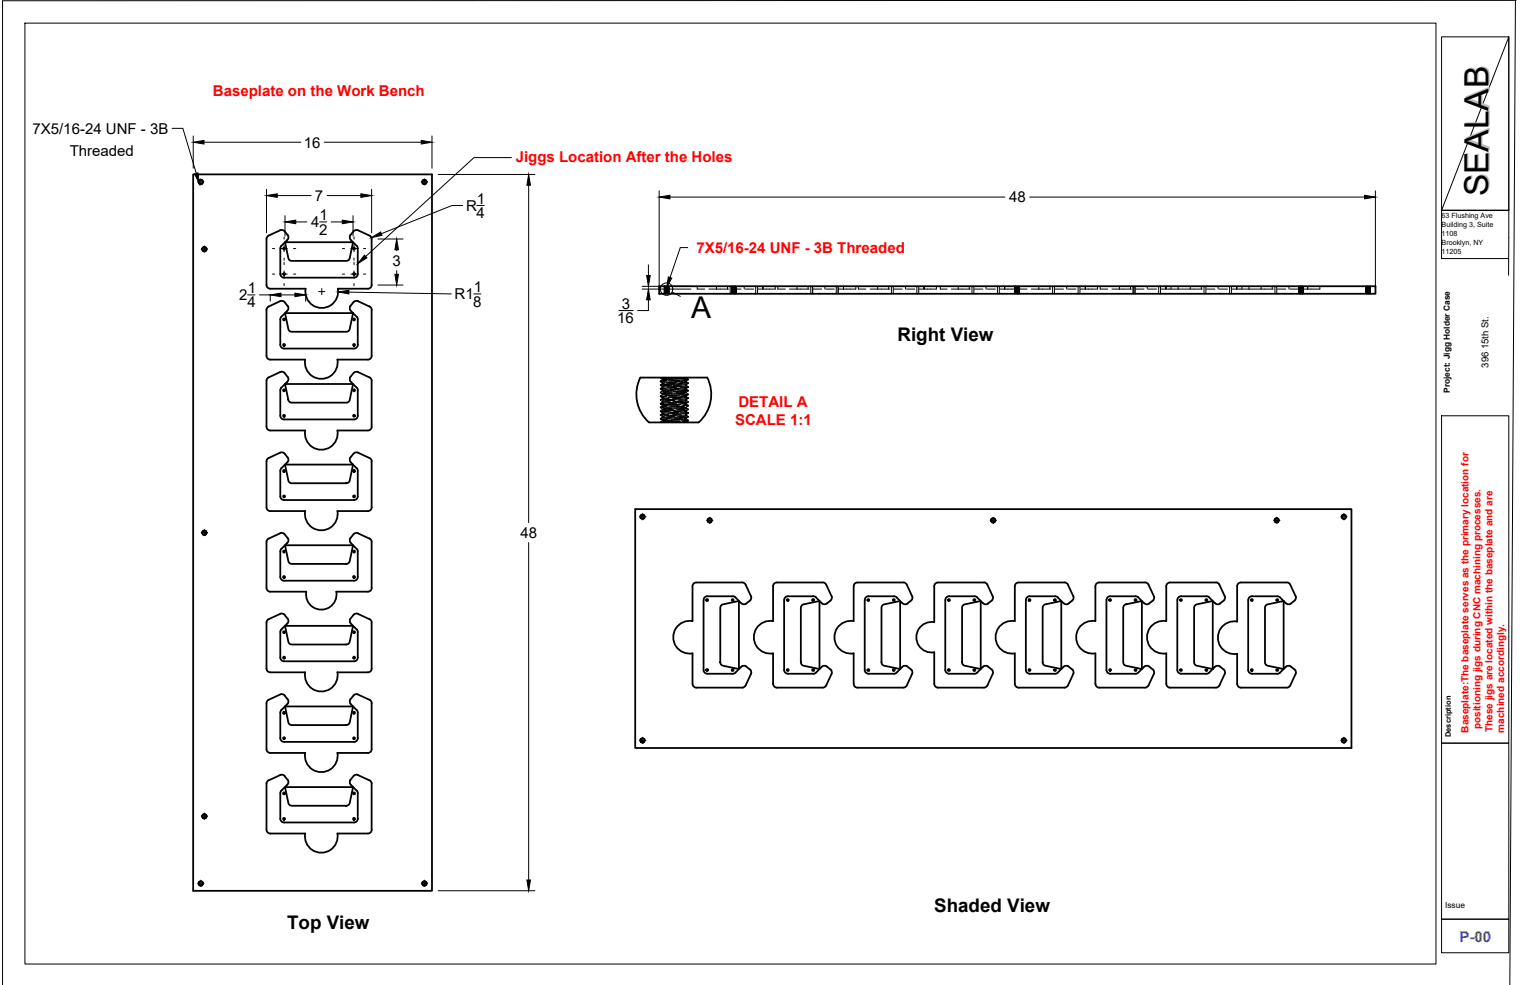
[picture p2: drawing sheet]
<svg xmlns="http://www.w3.org/2000/svg" width="432mm" height="279mm" viewBox="0 0 432 279" stroke-linecap="round" stroke-linejoin="round" font-family="sans-serif">
<!-- layer: Visible -->
<g fill="none" stroke="#000" stroke-width=".51">
<path d="M54.8 49.5h67.8v203.2h-67.8zM56.5 51.2l-.1 .6 .4 .4 .6-.3v-.7a.61 .61 0 0 1-.2 1 .61 .61 0 0 1-.8-.4zM57.4 51.2l-.4-.2-.5 .2M120 51.2l-.2 .6 .5 .4 .6-.4-.1-.6M57.6 70.3a.61 .61 0 0 0 0 .9 .61 .61 0 0 0 .9-.2l.1-.4-.2-.3M57.6 70.3l-.2 .5 .6 .4 .5-.4-.1-.5M58.4 70.3l-.4-.2-.5 .2M79.5 77.7l.1-7.5 1.3-1.5 .9 4.3a1.01 1.01 0 0 0 1 1h15.4a.99 .99 0 0 0 1-.8l1-4.5 1.3 1.5v7.5M81.6 66.7l-.8-1.1a1.06 1.06 0 0 0-1.3-.3l-3.3 1.5-.5 .7v13.7l.3 .5 .7 .2h10M99.4 66.7l.9-1.1a1.07 1.07 0 0 1 1.3-.3l3.5 1.7 .4 .8M99.4 66.6a1.09 1.09 0 0 0 .1 1.5l.7 .6h-19.3l.6-.6a1.07 1.07 0 0 0 .1-1.5M101.5 77.7l-.4 .9-.7 .2h-19.8l-.9-.5-.2-.6"/>
<path d="M105.4 67.8v13M79.8 89.8l-.3 .8v7.2l.5 .9 .6 .2 20.2-.1 .5-.4 .2-.6v-7.2l-.3-.8M79.8 89.8l1.7-1.6a1.01 1.01 0 0 0 .1-1.4l-.8-1.1a1.06 1.06 0 0 0-1.3-.3l-3.3 1.5-.5 .7v13.7l.3 .5 .7 .2h9.9M95.9 81.9a4.6 4.6 0 0 1-4.6 5.5 4.6 4.6 0 0 1-4.6-5.5M105.4 87.9v13M105.5 87.9l-.4-.8-3.5-1.7a1.07 1.07 0 0 0-1.3 .3l-.9 1a1.09 1.09 0 0 0 .1 1.5l.7 .6h-19.3l.9 4.3a1.01 1.01 0 0 0 1 1h15.4a1.03 1.03 0 0 0 1-.8l1-4.5 1 1M105.5 80.8l-.3 .7-.8 .4h-8.5M187 81.2h203.2v2.1h-203.2zM79.5 117.9l.1-7.5 1.9-2.1a1.04 1.04 0 0 0 .1-1.4l-.8-1.1a1.06 1.06 0 0 0-1.3-.3l-3.3 1.5-.5 .7v13.7l.3 .5 .7 .2h9.9M80.9 108.9h19.3l-1 4.5a1.03 1.03 0 0 1-1 .8h-15.4a1.04 1.04 0 0 1-1-1zM101.5 117.9l-.4 .9-.7 .2h-19.8l-.6-.2-.5-.9M105.4 108v13.1"/>
<path d="M105.5 108l-.4-.8-3.5-1.7a1.07 1.07 0 0 0-1.3 .3l-.9 1.1a1.06 1.06 0 0 0 .1 1.4l2 2.1v7.5M105.5 100.9l-.5 .9-.6 .2h-8.7a4.6 4.6 0 0 1-4.5 5.5 4.6 4.6 0 0 1-4.6-5.5M181.7 107.1h19a10.6 10.6 0 0 1-2.5 12.7h-14.1a10.7 10.7 0 0 1-2.4-12.7zM76.2 129.9l3.3-1.5a1.07 1.07 0 0 1 1.3 .3l.8 1a1.04 1.04 0 0 1-.1 1.5l-1.7 1.6M76.2 129.9l-.4 .4-.2 .6v13l.2 .6 .9 .5h9.9M79.8 132.8l-.3 .8v7.2l.2 .6 .6 .4h20.1l.7-.2 .4-.8v-7.2l-.3-.8M80.9 131.8h19.3l-1 4.4a.99 .99 0 0 1-1 .9h-15.4a1 1 0 0 1-1-1zM104.8 129.9l-3.2-1.5a1.07 1.07 0 0 0-1.3 .3l-.9 1a1.07 1.07 0 0 0 .1 1.5l1.7 1.6M104.8 129.9l.5 .4 .2 .6M105.4 130.9v13M105.5 121l-.5 .9-.6 .2h-8.7a4.6 4.6 0 0 1-4.5 5.5 4.6 4.6 0 0 1-4.6-5.5M57.6 150.7a.63 .63 0 0 0 .1 1"/>
<path d="M58.3 151.7h-.6M58.4 150.7a.63 .63 0 0 1-.1 1M58.4 150.7l.1 .6-.4 .4-.7-.4 .2-.6M58.4 150.7l-.4-.2-.5 .2M75.6 153.7v13.1l.2 .6 .9 .4h10.2a4.3 4.3 0 0 0 4.3 5.1 4.3 4.3 0 0 0 4.2-5.1h9l.6-.2 .5-.8M79.5 151.3l-3.3 1.5-.4 .3-.2 .6M80.9 154.7h19.3l-1 4.4a1.03 1.03 0 0 1-1 .9h-15.4a1.04 1.04 0 0 1-1-1zM101.6 151.3l3.2 1.5 .5 .3 .2 .6M101.6 151.3a1.04 1.04 0 0 0-1.3 .3l-.9 1a1.06 1.06 0 0 0 .1 1.4l2 2.1v7.6l-.4 .8-.7 .2h-19.8l-.6-.2-.5-.8 .1-7.6 1.9-2.1a1.04 1.04 0 0 0 .1-1.4l-.8-1.1a1.07 1.07 0 0 0-1.3-.2M105.4 153.7v13.1M105.5 143.9l-.5 .9-.6 .2h-8.7a4.6 4.6 0 0 1-4.5 5.4 4.6 4.6 0 0 1-4.6-5.4M180.2 144.4h203.2v67.8h-203.2z"/>
<path d="M182.7 146.1a.61 .61 0 0 0-1 .3 .61 .61 0 0 0 .6 .8l.4-.2M182.7 146.1l-.6-.1-.3 .5 .4 .6 .5-.1M182.7 146.1l.2 .5-.2 .4M200.9 147.2l.3-.2 .5 .1-.7 .1-.2 .5 .4 .4 .5-.1a.61 .61 0 0 1-.9-.1zM201.8 147.1l.2 .5-.2 .4M281.3 147.2l.4-.2 .4 .1-.7 .1-.2 .5 .4 .4 .6-.1a.61 .61 0 0 1-1-.1zM282.2 147.1l.2 .5-.2 .4M361.7 147.2l.4-.2 .4 .1h-.6l-.2 .5 .3 .5 .6-.1a.61 .61 0 0 1-.9-.1zM362.6 147.1l.2 .5-.2 .4M381.7 146.1a.6 .6 0 0 0-1 .2 .6 .6 0 0 0 .4 .9l.6-.2M381.7 146.1l-.6-.1-.4 .5 .2 .5h.8M381.7 146.1l.2 .5-.2 .4"/>
<path d="M80.9 177.5h19.3l-1 4.5a1.03 1.03 0 0 1-1 .8h-15.4a1.04 1.04 0 0 1-1-1zM105.4 176.6v13.1M105.5 176.6l-.4-.8-3.5-1.7a1.04 1.04 0 0 0-1.3 .3l-.9 1a1.06 1.06 0 0 0 .1 1.5l2 2.1v7.5l-.4 .9-.7 .2h-19.8l-.6-.2-.5-.9 .1-7.5 1.9-2.1a1.04 1.04 0 0 0 .1-1.4l-.8-1.1a1.02 1.02 0 0 0-1.3-.3l-3.3 1.5-.5 .7v13.7l.3 .5 .7 .2h9.9M199.6 170.2v19.9M200.7 169.1l7.5 .1 2.1 1.9M200.7 169.1l-.6 .2-.5 .9M204.6 171.8l.4-.3 4.6-1v19.3l-4.4-1a1.03 1.03 0 0 1-.9-1v-15.4zM210.6 165.2h-13.1l-.6 .2-.4 .9v9.9a4.6 4.6 0 0 0-5.5 4.6 4.6 4.6 0 0 0 5.5 4.5v8.7l.4 .8 .6 .3h13.1l.5-.2 .4-.5M210.6 165.2l.5 .2 .4 .4M211.5 165.8l1.6 3.3a1.07 1.07 0 0 1-.3 1.3l-1.1 .8a1.03 1.03 0 0 1-1.4-.1M223.5 169.1h7.3M223.5 169.1l-.6 .2-.4 .9v19.9"/>
<path d="M227.4 171.8l.5-.3 4.6-1v19.3l-4.5-1a1.03 1.03 0 0 1-.8-1v-15.4zM230.8 169.1l.5 .2 1.9 1.8a1.06 1.06 0 0 0 1.4 .1M233.4 165.2h-13l-.6 .2-.5 .9v9.9a4.6 4.6 0 0 0-5.4 4.6 4.6 4.6 0 0 0 5.4 4.5v8.7M233.4 165.2l.6 .2 .4 .4 1.5 3.3a.98 .98 0 0 1-.3 1.2l-1 .9M246.4 169.1h7.2l.8 .3M246.4 169.1l-.6 .2-.5 .9v19.9M250.3 171.8l.4-.3 4.7-1v19.3l-4.5-1a.99 .99 0 0 1-.8-1v-15.5zM254.4 169.5l1.6 1.6M256.3 165.2h-13l-.7 .2-.4 .9v9.9a4.6 4.6 0 0 0-5.5 4.6 4.6 4.6 0 0 0 5.5 4.5v8.7l.4 .8 .7 .3h13M256.3 165.2l.6 .2 .3 .4 1.6 3.3M258.8 169.1a1.05 1.05 0 0 1-.3 1.2l-1.1 .9a1.03 1.03 0 0 1-1.4-.1M269.2 169.1l7.6 .1 2.1 1.9"/>
<path d="M269.3 169.1l-.7 .2-.4 .9v19.9M273.2 171.7l.5-.3 4.5-.9v19.3l-4.4-1a1.03 1.03 0 0 1-.9-1v-15.5zM279.1 165.2h-13l-.6 .2-.5 .9 .1 10.2a4.3 4.3 0 0 0-5.1 4.3 4.3 4.3 0 0 0 5.1 4.2l-.1 9 .5 .8 .6 .3h13l.6-.2 .4-.5M279.2 165.2l.5 .2 .4 .4 1.5 3.3a1.04 1.04 0 0 1-.3 1.3M281.3 170.4l-1 .8a1.06 1.06 0 0 1-1.4-.1M291 170.2v19.9M292.1 169.1h7.2M292.1 169.1l-.6 .2-.4 .9M296 171.8l.5-.3 4.6-1v19.3l-4.4-1a1.03 1.03 0 0 1-.9-1v-15.4zM299.4 169.1l.7 .3 1.6 1.7M302 165.2h-13l-.7 .2-.4 .9v9.9a4.6 4.6 0 0 0-5.5 4.6 4.6 4.6 0 0 0 5.5 4.5v8.7M302 165.2l.6 .2 .4 .4 1.5 3.3a.98 .98 0 0 1-.3 1.2l-1.1 .9a1.03 1.03 0 0 1-1.3-.1"/>
<path d="M311.8 165.2h13.1M311.8 165.2l-.8 .5-.2 .6v9.9a4.6 4.6 0 0 0-5.5 4.6 4.6 4.6 0 0 0 5.5 4.5v8.7l.4 .8 .6 .3M315 169.1h7.2M315 169.1l-.6 .2-.5 .9v19.9M318.9 171.8l.4-.3 4.7-1v19.3l-4.5-1a1.03 1.03 0 0 1-.8-1v-15.4zM322.2 169.1l.7 .3 1.7 1.7M324.6 171.1a1.06 1.06 0 0 0 1.4 .1M324.9 165.2l.5 .2 .4 .4 1.5 3.3a1.04 1.04 0 0 1-.2 1.3l-1.1 .8M334 170.2v19.9M335.1 169.1l7.5 .1 2.1 1.9M335.1 169.1l-.6 .2-.5 .9M345 165.2h-13.1l-.6 .2-.4 .9v9.9a4.6 4.6 0 0 0-5.5 4.6 4.6 4.6 0 0 0 5.5 4.5v8.7l.2 .6 .5 .4h13.7l.7-.6 1.5-3.2a1.05 1.05 0 0 0-.3-1.3"/>
<path d="M345 165.2l.5 .2 .4 .4M345.9 165.8l1.6 3.3a1.05 1.05 0 0 1-.3 1.2l-1.1 .9a1.03 1.03 0 0 1-1.4-.1M355.2 169.1l7.5 .1 1.5 1.3-4.3 .9a1.01 1.01 0 0 0-1 1v15.4a1.03 1.03 0 0 0 .8 1l4.5 1-1.3 1.2-.5 .1M355.2 169.1l-.6 .2-.5 .9v19.9M364.8 171.1l-.6-.6v19.3l.6-.7M364.8 171.1a1.06 1.06 0 0 0 1.5 .1M365.1 165.2h-13l-.7 .2-.4 .9v10a4.6 4.6 0 0 0-5.5 4.6 4.6 4.6 0 0 0 5.5 4.6v8.5l.4 .8 .7 .3h13M365.1 165.2l.6 .2 .3 .4 1.6 3.3M367.6 169.1a1.05 1.05 0 0 1-.3 1.2l-1.1 .9M76.2 198.5l-.4 .4-.2 .6v13l.2 .6 .9 .5h9.9M79.5 197l-3.3 1.5M79.5 197a1.07 1.07 0 0 1 1.3 .3"/>
<path d="M80.8 197.3l.8 1a1.07 1.07 0 0 1-.1 1.4l-1.7 1.7M100.3 197.3l-.9 1a1.07 1.07 0 0 0 .1 1.4l1.7 1.7M101.6 197l3.2 1.5M101.6 197a1.07 1.07 0 0 0-1.3 .3M104.8 198.5l.5 .4 .2 .5M105.4 199.5v13M105.5 189.6l-.5 .9-.6 .2h-8.7a4.6 4.6 0 0 1-4.5 5.5 4.6 4.6 0 0 1-4.6-5.5M199.6 190l.4 .9 .7 .2M210.3 189.1l-2.1 2h-7.5M210.3 189.1a1.06 1.06 0 0 1 1.4 0l1 .8M212.8 189.9a1.05 1.05 0 0 1 .3 1.3l-1.6 3.2M222.5 190l.4 .9 .6 .2"/>
<path d="M223.5 191.1h7.3M233.2 189.1l-1.7 1.7-.7 .3M233.2 189.1a1.06 1.06 0 0 1 1.4 0l1 .8M235.6 189.9a1.05 1.05 0 0 1 .3 1.3l-1.5 3.2-.7 .6-13.3 .1-.8-.5-.2-.6M245.3 190l.5 .9 .6 .2M256 189.1l-2.1 2h-7.5M256 189.1a1.06 1.06 0 0 1 1.4 0l1.1 .8M258.5 189.9a1.05 1.05 0 0 1 .3 1.3l-1.5 3.2-.4 .5-.6 .1M268.2 190l.4 .9 .7 .2M278.9 189.1l-2.1 2h-7.6M278.9 189.1a1.06 1.06 0 0 1 1.4 0l1 .8M281.4 189.9a1.05 1.05 0 0 1 .2 1.3l-1.5 3.2"/>
<path d="M291 190l.5 .9 .6 .2M292.1 191.1h7.2M301.7 189.1l-1.6 1.7-.8 .3M301.7 189.1a1.06 1.06 0 0 1 1.5 0l1 .8M304.2 189.9a1.05 1.05 0 0 1 .3 1.3l-1.5 3.2-.7 .6-13.3 .1-.9-.5-.2-.6M313.9 190l.4 .9 .7 .2M315 191.1h7.2M324.6 189.1l-1.7 1.7-.7 .3M326 189.1l1 .8M326 189.1a1.06 1.06 0 0 0-1.4 0M327.1 189.9a1.05 1.05 0 0 1 .3 1.3l-1.6 3.2-.6 .6-13.4 .1M334 190l.4 .9 .7 .2"/>
<path d="M344.7 189.1l-.6 .7v-19.3l-4.4 .9a1.05 1.05 0 0 0-.9 1v15.4a1.03 1.03 0 0 0 .8 1l4.5 1-1.5 1.3h-7.5M344.7 189.1a1.06 1.06 0 0 1 1.4 0l1.1 .8M354.1 190l.5 .9 .6 .2M355.2 191.1h7.2M366.2 189.1l1.1 .8M366.2 189.1a1.06 1.06 0 0 0-1.4 0M367.3 189.9a1.05 1.05 0 0 1 .3 1.3l-1.5 3.2-.4 .5-.6 .1M79.5 219.9l-3.3 1.4-.5 .7-.1 13.4M79.5 219.8a1.07 1.07 0 0 1 1.3 .3l.8 1.1M79.8 201.4l-.3 .7v7.3l.5 .8 .6 .2h20.2l.5-.4 .2-.6v-7.3l-.3-.7M80.9 200.4h19.3l-1 4.5a1.04 1.04 0 0 1-1 .8h-15.4a1 1 0 0 1-1-1zM101.6 219.9l3.2 1.4 .5 .4 .2 .6"/>
<path d="M101.6 219.8a1.07 1.07 0 0 0-1.3 .3l-.9 1.1M105.5 212.5l-.5 .9-.6 .2-8.7-.1a4.6 4.6 0 0 1-4.5 5.5 4.6 4.6 0 0 1-4.6-5.5M181.8 209.7l.5-.3 .4 .2-.5-.1-.4 .4 .2 .6h.7a.62 .62 0 0 1-.8 0 .62 .62 0 0 1-.1-.8zM182.7 209.6l.2 .4-.2 .5M381.7 209.6a.61 .61 0 0 0-1 .1 .61 .61 0 0 0 .3 .9l.7-.1M381.7 209.6l-.6-.1-.4 .4 .3 .6h.7M381.7 209.6l.2 .4-.2 .5M57.6 231.2a.61 .61 0 0 0 .1 .9M57.6 231.2l-.2 .5 .5 .4 .6-.3-.1-.6M58.3 232.1h-.6M58.4 231.2a.61 .61 0 0 1-.1 .9M58.4 231.1l-.4-.2-.5 .2"/>
<path d="M75.6 235.4l.4 .8 .7 .2h9.9M80.9 223.3h19.3l-1 4.4a1.03 1.03 0 0 1-1 .9h-15.4a1.04 1.04 0 0 1-1-1zM99.4 221.2a1.06 1.06 0 0 0 .1 1.4l2 2.1v7.5l-.4 .9-.7 .2h-19.8l-.6-.2-.5-.9 .1-7.5 1.9-2.1a1.07 1.07 0 0 0 .1-1.4M105.4 222.3v13.1M105.5 235.4l-.5 .8-.6 .2h-8.7a4.6 4.6 0 0 1-4.5 5.5 4.6 4.6 0 0 1-4.6-5.5M56.5 250.2l-.1 .6 .5 .3 .6-.4-.1-.5a.61 .61 0 0 1-.2 1 .61 .61 0 0 1-.9-.6zM57.4 250.2l-.4-.2-.5 .2M120.9 250.2a.62 .62 0 0 0-1.1 .1 .62 .62 0 0 0 .5 .9 .62 .62 0 0 0 .6-.9l-.1-.1v.8l-.5 .1-.5-.4 .2-.5"/>
<circle cx="120.4" cy="51.6" r=".61"/>
<circle cx="80.6" cy="77.7" r=".27"/>
<circle cx="80.6" cy="70.5" r=".26"/>
<circle cx="100.4" cy="77.7" r=".26"/>
<circle cx="100.4" cy="70.5" r=".26"/>
<circle cx="80.6" cy="97.8" r=".26"/>
<circle cx="80.6" cy="90.6" r=".26"/>
<circle cx="100.4" cy="97.8" r=".27"/>
<circle cx="100.4" cy="90.6" r=".26"/>
<circle cx="80.6" cy="110.7" r=".26"/>
<circle cx="80.6" cy="118" r=".26"/>
<circle cx="100.4" cy="110.7" r=".26"/>
<circle cx="100.4" cy="117.9" r=".26"/>
<circle cx="80.6" cy="133.6" r=".26"/>
<circle cx="100.4" cy="133.6" r=".26"/>
<circle cx="80.6" cy="156.4" r=".27"/>
<circle cx="80.6" cy="140.8" r=".27"/>
<circle cx="100.5" cy="140.8" r=".27"/>
<circle cx="100.5" cy="156.5" r=".27"/>
<circle cx="80.6" cy="163.7" r=".26"/>
<circle cx="80.6" cy="179.3" r=".27"/>
<circle cx="100.4" cy="163.7" r=".27"/>
<circle cx="100.5" cy="179.3" r=".27"/>
<circle cx="200.6" cy="170.2" r=".26"/>
<circle cx="207.9" cy="170.2" r=".27"/>
<circle cx="223.5" cy="170.2" r=".26"/>
<circle cx="230.7" cy="170.2" r=".26"/>
<circle cx="246.3" cy="170.2" r=".27"/>
<circle cx="253.6" cy="170.2" r=".26"/>
<circle cx="269.2" cy="170.2" r=".27"/>
<circle cx="276.4" cy="170.2" r=".26"/>
<circle cx="292.1" cy="170.2" r=".26"/>
<circle cx="299.3" cy="170.2" r=".27"/>
<circle cx="314.9" cy="170.2" r=".27"/>
<circle cx="322.2" cy="170.2" r=".26"/>
<circle cx="335" cy="170.2" r=".26"/>
<circle cx="342.3" cy="170.2" r=".26"/>
<circle cx="355.1" cy="170.2" r=".27"/>
<circle cx="362.4" cy="170.2" r=".26"/>
<circle cx="80.6" cy="186.5" r=".26"/>
<circle cx="100.4" cy="186.5" r=".26"/>
<circle cx="200.6" cy="190.1" r=".27"/>
<circle cx="207.8" cy="190.1" r=".27"/>
<circle cx="223.5" cy="190.1" r=".26"/>
<circle cx="230.7" cy="190.1" r=".26"/>
<circle cx="246.3" cy="190.1" r=".27"/>
<circle cx="253.6" cy="190.1" r=".26"/>
<circle cx="269.2" cy="190.1" r=".27"/>
<circle cx="276.4" cy="190.1" r=".26"/>
<circle cx="292.1" cy="190.1" r=".26"/>
<circle cx="299.3" cy="190.1" r=".27"/>
<circle cx="314.9" cy="190" r=".26"/>
<circle cx="322.2" cy="190.1" r=".26"/>
<circle cx="335" cy="190.1" r=".26"/>
<circle cx="342.3" cy="190.1" r=".26"/>
<circle cx="355.1" cy="190.1" r=".26"/>
<circle cx="362.4" cy="190.1" r=".26"/>
<circle cx="80.6" cy="202.2" r=".26"/>
<circle cx="80.6" cy="209.4" r=".27"/>
<circle cx="100.4" cy="209.4" r=".27"/>
<circle cx="100.4" cy="202.2" r=".26"/>
<circle cx="80.6" cy="225" r=".26"/>
<circle cx="80.6" cy="232.3" r=".26"/>
<circle cx="100.4" cy="232.3" r=".26"/>
<circle cx="100.4" cy="225" r=".26"/>
</g>
<!-- layer: Hidden -->
<g fill="none" stroke="#000" stroke-width=".28">
<path d="M56.7 52.2l-.4-.4v-.4l.6-.5 .5 .2 .2 .4-.3 .7M120.1 52.2l-.4-.7 .3-.4 .4-.2 .4 .1 .3 .4-.1 .4-.3 .4M57.7 71.2l-.3-.3-.1-.4 .6-.5 .5 .1 .2 .4v.4l-.3 .3M188.5 81.2h.1M188.5 81.4h.1M188.5 81.5v.1M188.5 81.9h.1M188.5 82.3h.1M188.5 82.4h.1M188.5 82.6h.1M188.5 82.8h.1M188.5 83h.1"/>
<path d="M188.5 83.3h.1M188.5 82.8v.2M188.5 82.6l.1 .1M188.5 82.5v.1M188.5 81.9l.1 .1M188.5 81.6h.1M188.5 81.4v.1M188.5 81.2v.2M188.5 83.1l1.3 .1-1 .1M188.6 81.7l-.1 .2M188.6 82l-.1 .3M188.6 83.1l-.1 .2"/>
<path d="M188.6 82.4h-.1M188.6 82.7l-.1 .1M188.6 81.6v.1M188.6 82h.1M188.6 82.3v.1M188.6 82.7h.1M188.6 83v.1M188.6 82.4l1.2 .1-.9 .1M188.6 83.2l1.1 .1h-.3M188.6 83.1l-.1 .1h1.3l-.9 .1M188.7 82.4l-.2 .1h1.3l-.8 .1M188.8 81.4h-.3l1.3-.1-1.3-.1 1.3 .1-1.3 .1h.1"/>
<path d="M188.8 82.7h-.2l1.1 .1h-1M188.8 81.7h-.3l1.3 .1-1.2 .2h.6M188.9 81.3h.8l-1.1 .1 .4 .1M189 82.2l.7 .1-1.1 .1h.4M189 83.1h-.4l1.1 .1h-.8M189 81.9l.8-.1-1.3-.1h1.2l-1.1 .2h.2M189 82h.8l-1.3 .1h.2M189 82.1h-.4l1.1 .2h-.7M189.1 81.9l.7 .1-1.3 .1h.4M189.2 82.5l-.6 .1 1.2 .1-1.3 .1h.3M189.2 82.8h.5l-1.1 .1 .7 .1M189.3 82.7h.5l-1.3 .1h.5"/>
<path d="M189.3 81.6h-.7l1.1 .1h-.5M189.3 82.4h.4l-1.1 .1 .8 .1M189.4 82.9l-.9 .1 1.3 .1-1.3-.1 1.2-.1-1.1 .1 1 .1M189.4 81.2h.3l-1.1 .1M189.4 82h-.8l1.1 .1h-.4M189.5 82.2l-1 .1h1.3M189.6 81.5l-1.1 .1h1.2M189.6 81.4l-1 .1 1 .1M189.7 82.2l-1.2 .1h1.2M189.7 81.2l.1 .1M189.7 81.6h.1M189.7 81.9l.1 .1"/>
<path d="M189.7 83h.1M189.7 81.2h.1M189.7 81.5v.1M189.7 81.9h.1M189.8 81.5l-1.3 .1h1M189.8 81.3l-.1 .2M189.8 81.7l-.1 .2M189.8 82.4v.3M189.8 82.7l-.1 .3M189.8 83.1l-.1 .2M189.8 82v.2M189.8 82.2v.1"/>
<path d="M189.8 81.3h.1M189.8 81.6v.1M189.8 82h.1M189.8 82.2h.1M189.8 82.3v.1M189.8 82.7h.1M189.8 83v.1M197.8 81.2v.8h2.1M201.1 82h2.2M203.3 82h3.4M203.3 81.2v.8M206.4 81.2v.8"/>
<path d="M207.2 81.2v2.1M207.5 81.2h.1M207.5 81.4h.1M207.5 81.5v.1M207.5 81.9h.1M207.5 82.3h.1M207.5 82.4h.1M207.5 82.6h.1M207.5 82.8h.1M207.5 83h.1M207.5 83.1l.1 .1M207.5 83.3h.1"/>
<path d="M207.5 82.8v.2M207.5 82.6l.1 .1M207.5 82.5v.1M207.5 81.9l.1 .1M207.5 81.6h.1M207.5 81.4v.1M207.5 81.2l.1 .1M207.5 83.1l1.3 .1-1 .1M207.6 81.7l-.1 .2M207.6 82l-.1 .3M207.6 82.7l-.1 .1M207.6 83.2l-.1 .1"/>
<path d="M207.6 81.3l-.1 .1M207.6 82.4h-.1M207.6 83.1h-.1M207.6 81.6v.1M207.6 82h.1M207.6 82.3v.1M207.6 82.7h.1M207.6 83v.1M207.6 83.2l1.1 .1h-.3M207.6 82.4l1.2 .1-.9 .1M207.7 83.1l-.2 .1h1.3l-.8 .1M207.7 81.2v2.1"/>
<path d="M207.8 82.4l-.3 .1h1.3l-.8 .1M207.8 81.4h-.3l1.3-.1-1.3-.1 1.3 .1-1.3 .1h.2M207.9 82.7h-.3l1.1 .1h-.9M207.9 81.7h-.4l1.3 .1-1.2 .2h.6M207.9 82h2.3M207.9 81.3h.8l-1.1 .1 .4 .1M208 81.9l.8-.1-1.3-.1h1.2l-1.1 .2h.3M208 82.2l.7 .1-1.1 .1h.5M208 83.1h-.4l1.1 .1h-.8M208 82h.8l-1.3 .1h.3M208.1 82.1h-.5l1.1 .2h-.7M208.2 81.9l.6 .1-1.3 .1h.4"/>
<path d="M208.2 82.5l-.6 .1 1.2 .1-1.3 .1h.4M208.2 82.8h.5l-1.1 .1 .7 .1M208.3 82.7h.5l-1.3 .1h.5M208.3 81.6h-.7l1.1 .1h-.5M208.4 82.4h.3l-1.1 .1 .8 .1M208.4 82.9l-.9 .1 1.2 .1M208.4 81.2h.3l-1.1 .1M208.4 82h-.8l1.1 .1h-.3M208.6 82.2l-1.1 .1h1.3M208.7 81.5l-1.2 .1h1.2M208.7 81.4l-1.1 .1 1.1 .1h-.1M208.7 82.2l-1.2 .1h1.2"/>
<path d="M208.7 81.2l.1 .1M208.7 81.6h.1M208.7 81.9l.1 .1M208.7 82.2l.1 .1M208.7 83h.1M208.7 81.2h.1M208.7 81.5v.1M208.7 81.9h.1M208.8 81.5l-1.3 .1h1.1M208.8 83.1l-1.3-.1 1.2-.1-1.1 .1 1.1 .1M208.8 81.3h.1M208.8 81.3v.2"/>
<path d="M208.8 81.6v.1M208.8 81.7l-.1 .2M208.8 82h.1M208.8 82.2h.1M208.8 82.3v.1M208.8 82.4v.3M208.8 82.7h.1M208.8 82.7l-.1 .3M208.8 83v.1M208.8 83.1l-.1 .2M208.8 81.5h-.1M208.8 82v.2"/>
<path d="M208.8 82.2h-.1M211.1 81.2v.8M211.5 82h2.3M214.4 81.2v2.1M214.9 81.2v2.1M216.4 82v-.8v.8M219.9 81.2v.8h-4.9M220.7 81.2v.8h2.1M224 82h2.1M226.1 82h3.5M226.1 81.2v.8M229.3 81.2v.8"/>
<path d="M230 81.2v2.1M230.5 81.2v2.1M230.7 82h2.4M234 81.2v.8M234.3 82h2.4M237.3 81.2v2.1M237.8 81.2v2.1M239.3 82v-.8v.8M242.8 81.2v.8h-4.9M243.5 81.2v.8h2.2M246.9 82h2.1M249 82h3.4"/>
<path d="M249 81.2v.8M252.1 81.2v.8M252.9 81.2v2.1M253.4 81.2v2.1M253.6 82h2.4M256.9 81.2v.8M257.2 82h2.3M260.1 81.2v2.1M260.6 81.2v2.1M262.2 82v-.8v.8M265.7 81.2v.8h-5M266.8 81.2v.8h1.9"/>
<path d="M269.9 82h2M271.9 82h3.4M271.9 81.2v.8M275 81.2v.8M275.8 81.2v2.1M276.3 81.2v2.1M276.5 82h2.3M279.7 81.2v.8M280 82h2.4M283 81.2v2.1M283.5 81.2v2.1M285 82v-.8v.8"/>
<path d="M288 81.2h.1M288 81.4h.1M288 81.5v.1M288 81.9h.1M288 82.3h.1M288 82.4h.1M288 82.6h.1M288 82.8h.1M288 83h.1M288 83.1v.1M288 83.3h.1M288 82.8v.2"/>
<path d="M288 82.6v.1M288 82.5v.1M288 81.9v.1M288 81.6h.1M288 81.4v.1M288 81.2v.1M288 83.1l1.3 .1-1.1 .1M288 81.7v.2M288 82v.3M288 82.7v.1M288 83.2v.1M288 81.3v.1"/>
<path d="M288 83.1h.1M288 81.6v.1M288 82h.1M288 82.3v.1M288 82.7h.1M288 83v.1M288.1 83.2l1.1 .1h-.3M288.1 82.4l1.2 .1-.9 .1M288.1 83.1l-.1 .1h1.3l-.9 .1M288.2 81.7h-.2l1.3 .1-.9 .1M288.2 82.4l-.2 .1h1.3l-.8 .1M288.2 81.7h1l-1.2 .2h.3"/>
<path d="M288.3 81.4h-.3l1.3-.1-1.3-.1 1.3 .1-1.3 .1h.1M288.3 82.7h-.3l1.2 .1h-1M288.3 81.7h-.3l1.3 .1-1.3 .2h.7M288.4 81.3h.8l-1.2 .1 .4 .1M288.4 82.2l.8 .1-1.2 .1h.5M288.4 83.1h-.4l1.2 .1h-.8M288.5 82h.8l-1.3 .1h.2M288.5 82.1h-.5l1.2 .2h-.8M288.5 81.2v.8h-4.9M288.6 81.9l.7 .1-1.3 .1h.4M288.7 82.5l-.7 .1 1.3 .1-1.3 .1h.3M288.7 82.8h.5l-1.2 .1 .7 .1"/>
<path d="M288.7 82.7h.6l-1.3 .1h.5M288.7 81.6h-.7l1.2 .1h-.5M288.8 82.4h.4l-1.2 .1 .9 .1M288.9 81.2h.3l-1.1 .1M288.9 82h-.9l1.2 .1h-.4M288.9 82.9l-.9 .1 1.2 .1M289 82.2l-1 .1h1.3M289.1 81.5l-1.1 .1h1.2M289.1 81.4l-1.1 .1 1.2 .1h-.2M289.1 82.2l-1.1 .1h1.1M289.2 81.5l-1.2 .1h1M289.2 81.2l.1 .2"/>
<path d="M289.2 81.6l.1 .2M289.2 81.9l.1 .1M289.2 82.2l.1 .1M289.2 83h.1M289.2 81.2h.1M289.2 81.5v.1M289.2 81.9h.1M289.2 83.1l-1.2-.1 1.2-.1-1.2 .1 1.1 .1M289.2 82h2.2M289.2 81.2l.1 .8M289.3 82.2h.1M289.3 82.3v.1"/>
<path d="M289.3 82.4v.3M289.3 82.7h.1M289.3 82.7l-.1 .3M289.3 83v.1M289.3 83.1l-.1 .2M289.3 81.8l-.1 .1M289.3 82v.2M289.3 82.2h-.1M292.6 82h2.1M294.7 82h3.4M294.7 81.2v.8M297.9 81.2v.8"/>
<path d="M298.6 81.2v2.1M299.1 81.2v2.1M299.3 82h2.4M302.6 81.2v.8M302.9 82h2.4M305.9 81.2v2.1M306.4 81.2v2.1M307.9 82v-.8v.8M311.4 81.2v.8h-4.9M312.1 81.2v.8h2.2M315.4 82h2.2M317.6 82h3.4"/>
<path d="M317.6 81.2v.8M320.7 81.2v.8M321.5 81.2v2.1M322 81.2v2.1M322.2 82h2.4M325.5 81.2v.8M325.8 82h2.3M328.7 81.2v2.1M329.2 81.2v2.1M329.3 82h4.9M330.8 82v-.8v.8M332.2 81.2v.8"/>
<path d="M334.2 81.2v.8M337.7 81.2v.8h-3.5M337.7 82h3.4M340.8 81.2v.8M341.6 81.2v2.1M342.1 81.2v2.1M342.3 82h2.4M345.6 81.2v.8M345.9 82h2.4M348.8 81.2v2.1M349.4 81.2v2.1M349.4 82h5"/>
<path d="M350.9 82v-.8v.8M352.3 81.2v.8M354.4 81.2v.8M357.8 81.2v.8h-3.4M357.8 82h3.4M360.9 81.2v.8M361.7 81.2v2.1M362.2 81.2v2.1M362.4 82h2.4M365.7 81.2v.8M366 82h2.4M368.4 81.2h.1"/>
<path d="M368.4 81.4h.1M368.4 81.5v.1M368.4 81.9h.1M368.4 82.3h.1M368.4 82.4h.1M368.4 82.6h.1M368.4 82.8h.1M368.4 83h.1M368.4 83.1v.2M368.4 83.3h.1M368.4 82.8v.2M368.4 82.6l.1 .1"/>
<path d="M368.4 82.5v.1M368.4 81.9l.1 .1M368.4 81.6h.1M368.4 81.4v.1M368.4 81.2v.2M368.4 83.1l1.3 .1-1 .1M368.5 81.7l-.1 .2M368.5 82l-.1 .3M368.5 82.4h-.1M368.5 82.7l-.1 .1M368.5 83.1h-.1M368.5 81.6v.1"/>
<path d="M368.5 82h.1M368.5 82.3v.1M368.5 82.7h.1M368.5 83v.1M368.5 82.4l1.2 .1-.9 .1M368.5 83.2l1.1 .1h-.2M368.6 83.1l-.2 .1h1.3l-.9 .1M368.6 81.7h-.2l1.3 .1-.8 .1M368.7 82.4l-.3 .1 1.3 .1h-.8M368.7 81.7l.9 .1-1.1 .1h.2M368.7 81.4h-.3l1.3-.1-1.3-.1 1.3 .1-1.3 .1h.2M368.7 82.7h-.2l1.1 .1h-.9"/>
<path d="M368.8 81.7h-.4l1.3 .1-1.2 .2h.6M368.8 81.3h.8l-1.1 .1 .4 .1M368.9 82.2l.7 .1-1.1 .1h.5M368.9 83.1h-.4l1.1 .1h-.8M368.9 82h.8l-1.3 .1h.3M368.9 81.2v2.1M369 82.1h-.5l1.1 .1-.7 .1M369.1 81.9l.6 .1-1.3 .1h.4M369.1 82.5l-.6 .1 1.2 .1-1.3 .1h.4M369.1 82.8h.5l-1.1 .1 .7 .1M369.2 82.7h.5l-1.3 .1h.5M369.2 81.6h-.7l1.1 .1h-.5"/>
<path d="M369.3 82.4h.3l-1.1 .1 .8 .1M369.3 82.9l-.9 .1 1.2 .1M369.3 81.2h.3l-1.1 .1M369.3 82h-.8l1.1 .1h-.3M369.3 83.3h.1M369.4 82.2l-1 .1h1.3M369.5 81.2v2.1M369.5 81.5l-1.1 .1h1.2M369.5 81.4l-1 .1 1 .1M369.6 81.4l.1 .2M369.6 81.7l.1 .3M369.6 82.5v.1"/>
<path d="M369.6 82.8l.1 .2M369.6 83.2v.1M369.6 81.2l.1 .1M369.6 82.1l.1 .1M369.6 82.3h.1M369.6 82.6l.1 .1M369.6 81.2h.1M369.6 81.4h.1M369.6 81.5v.1M369.6 81.7v.1M369.6 81.9h.1M369.6 82.1h.1"/>
<path d="M369.6 82.2v.1M369.6 82.4v.1M369.6 82.6h.1M369.6 82.8h.1M369.6 83h.1M369.6 83.1v.1M369.6 83.3h.1M369.7 81.5l-1.3 .1h1.1M369.7 83.1l-1.3-.1 1.2-.1-1.1 .1 1 .1M369.7 82.2l-1.3 .1h1.2M369.7 81.3h.1M369.7 81.6v.1"/>
<path d="M369.7 82h.1M369.7 82.2h.1M369.7 82.3v.1M369.7 82.7h.1M369.7 83v.1M369.7 81.3l-.1 .1M369.7 81.7h-.1M369.7 82l-.1 .1M369.7 82.4h-.1M369.7 82.7l-.1 .1M369.7 83.1h-.1M371 82v-.8v.8"/>
<path d="M374.5 81.2v.8h-5M387.4 81.2h.1M387.4 81.4h.1M387.4 81.5v.1M387.4 81.7h.1M387.4 81.9h.1M387.4 82.1h.1M387.4 82.3h.1M387.4 82.4h.1M387.4 82.6h.1M387.4 82.8h.1M387.4 83h.1"/>
<path d="M387.4 83.1v.1M387.4 83.3h.1M387.5 83.2h.1M387.5 82.6v.1M387.5 82.5v.1M387.5 82.1v.2M387.5 81.7v.3M387.5 81.2v.1M387.5 83.1l1.3 .1-1 .1M387.5 82.7v.3M387.5 81.3v.3M387.5 81.7h.1"/>
<path d="M387.5 82v.1M387.5 82.4h.1M387.5 83.2v.1M387.5 81.6v.1M387.5 82h.1M387.5 82.3v.1M387.5 82.7h.1M387.5 83v.1M387.6 83.2l1.1 .1h-.3M387.6 82.4l1.2 .1-1 .1M387.6 83.1l-.2 .1h1.4l-.9 .1M387.7 82.4l-.2 .1 1.3 .1h-.8"/>
<path d="M387.8 81.4h-.4l1.4-.1-1.3-.1 1.3 .1-1.4 .1h.2M387.8 82.7h-.3l1.2 .1h-1M387.8 81.7h-.4l1.4 .1-1.3 .2h.7M387.9 81.3h.8l-1.2 .1 .4 .1M387.9 81.9l.9-.1-1.3-.1h1.2l-1.2 .2h.3M387.9 82.2l.8 .1-1.2 .1h.5M387.9 83.1h-.4l1.2 .1h-.8M388 82h.8l-1.3 .1h.2M388 82.1h-.5l1.2 .2h-.8M388.1 81.9l.7 .1-1.3 .1h.4M388.2 82.5l-.7 .1 1.3 .1-1.3 .1h.3M388.2 82.8h.5l-1.2 .1 .7 .1"/>
<path d="M388.2 82.7h.6l-1.3 .1h.5M388.2 81.6h-.7l1.2 .1h-.5M388.3 82.4h.4l-1.2 .1 .9 .1M388.4 82.9l-.9 .1 1.2 .1M388.4 81.2h.3l-1.1 .1M388.4 82h-.9l1.2 .1h-.4M388.5 82.2l-1.1 .1h1.4M388.6 81.5l-1.1 .1h1.2M388.6 81.4l-1.1 .1 1.2 .1h-.2M388.6 82.2l-1.2 .1h1.2M388.7 81.2l.1 .1M388.7 81.6h.1"/>
<path d="M388.7 81.9l.1 .1M388.7 83h.1M388.7 81.2h.1M388.7 81.5v.1M388.7 81.9h.1M388.7 81.5l-1.2 .1h1M388.7 83.1l-1.2-.1 1.2-.1-1.2 .1 1.1 .1M388.8 81.3h.1M388.8 81.3v.2M388.8 81.6v.1M388.8 81.7l-.1 .2M388.8 82h.1"/>
<path d="M388.8 82.2h.1M388.8 82.3v.1M388.8 82.4v.3M388.8 82.7h.1M388.8 82.7l-.1 .3M388.8 83v.1M388.8 83.1l-.1 .2M388.8 81.5h-.1M388.8 82v.2M388.8 82.2v.1M187.3 109.3l2.4 .2M187.3 107.1v.1"/>
<path d="M187.3 112.3l.6 .5v.3l-.6 .3M187.3 113.4l.6 .5v.2l-.6 .3M187.3 114.4l.6 .5v.3l-.6 .3M187.3 115.5l.6 .5v.3l-.6 .2 .6 .5v.3l-.6 .5M187.3 117.8l.6 .3v.3l-.6 .4M187.3 118.9l.6 .2v.3l-.6 .4M187.3 109.3l.6 .3M187.3 107.2l.6 .3M187.5 116.6l2.3 .2M187.5 114.4h-.2l2.2 .2M187.6 111.5l2.4 .1M187.7 118.8l2.4 .1"/>
<path d="M187.8 118.8l-.5 .1 2 .1M187.8 112.2l-.5 .1 1.9 .2M187.9 107.5v.3l-.6 .3 .6 .5M187.9 108.5v.3l-.6 .5M187.9 109.6v.3l-.6 .3 .6 .5v.3l-.6 .3 .6 .4v.3l-.6 .3M187.9 113.6l2.4 .2M187.9 113.8l2.3 .2M187.9 109.9l2.3 .2M187.9 118.3l2.3 .3M188.1 116.6l-.8 .1 1.7 .2M188.1 110.1l-.8 .1 1.7 .2M188.2 109.3l2.4 .1"/>
<path d="M188.2 111l2.4 .2-2.4 .1M188.2 115.8l2.4 .1M188.2 119.5h4.8M188.2 115l2.4 .1M188.4 112.7l-.5 .1 1.8 .2M188.4 117.2l-.5 .1 1.8 .2M188.4 108l-1.1 .1 1.4 .1M188.4 114.5l-1.1 .1 1.4 .2 2.4-.1M188.4 108.8l-.5 .1 1.8 .1M188.5 111.4l2.4 .1M188.5 117.9l2.4 .1M188.6 119.6l-1.3 .2 2.1-.1"/>
<path d="M188.7 107.6l2.3 .1M188.7 112.1l2.4 .2M188.7 112.3l-1.4 .2 1.1 .1M188.7 116.1l2.4 .1M188.8 113.5l2.4 .1M188.8 116.1l-.9 .2 1.4 .1M188.8 111.6l-.9 .1 1.4 .2M188.8 107.7l-.9 .1 1.4 .2M188.9 117.5l-1.6 .1 .9 .1M189 110.2l-1.7 .2 .8 .1M189 108.4l2.4 .1M189.1 115.7l2.4 .1"/>
<path d="M189.1 117.2l2.4 .1M189.1 108.7l2.4 .1M189.1 113.2l2.4 .1M189.2 115.3l-1.9 .2 .6 .1M189.3 108.1l-2 .1 .5 .1M189.3 119l-1.4 .1 .9 .2M189.3 115l-1.4 .2 .9 .1M189.4 117.8l2.3 .1M189.4 113.2l-2.1 .2 .3 .1M189.6 112.7l2.3 .1M189.6 109.8l2.3 .1M189.6 114.3l2.3 .1"/>
<path d="M189.6 118.3l2.4 .1M189.7 117.9l-1.8 .2 .5 .1M189.7 109.4l-1.8 .2 .5 .1M189.7 114l-1.8 .1 .5 .1M189.7 111.1l-2.3 .2M189.7 117.6l-2.3 .2M189.8 108.3l2.4 .1M189.9 114.8l2.3 .1M190 110.9l2.4 .1M190 108.9l-2.4 .2M190 115.4l-2.4 .2M190 115.4l2.4 .1"/>
<path d="M190 119.3l2.4 .2M190.1 110.4l2.4 .1M190.1 116.9l2.4 .1M190.2 116.8l-2.3 .3M190.2 108.3l-2.3 .3M190.2 112.9l-2.3 .2M190.3 107.3l-3-.1 2.1 .2M190.3 113.3l-2.4 .2M190.4 112.5l2.4 .1M190.4 119.1l2.4 .1M190.5 112l2.3 .1M190.5 116.5l2.3 .1"/>
<path d="M190.5 118.4l-2.4 .2M190.6 115.7l-2.4 .2M190.6 107.4l2.4 .1M190.6 107.3l-2.4 .1M190.6 111.8l-2.4 .2M190.7 114.7l2.4 .1M190.8 116.3l-2.4 .1M190.9 109.1l-2.4 .1M190.9 113l2.4 .2M190.9 109.1l2.4 .1-2.4 .2M190.9 109.6l2.4 .1M191 116.8l2.4 .1"/>
<path d="M191 119.2l-2.3 .1M191.1 110.7l-2.4 .1M191.1 114.2l-2.4 .1M191.2 111.7l2.4 .1M191.3 118.9l2.4 .2M191.3 114.1l2.4 .1M191.3 110.2l2.4 .1M191.4 118.6l-2.4 .1M191.4 118.6l2.3 .2M191.4 112.1l-2.4 .1M191.5 107.3l2.4 .1M191.5 113.8l2.4 .1"/>
<path d="M191.5 113.6l-2.4 .1M191.5 109.6l-2.4 .1M191.5 118.1l-2.4 .1M191.6 110.6l-3.7 .1 .9 .1M191.7 109.9l-2.4 .1M191.7 116.4l-2.4 .1M191.8 116l2.4 .1M191.8 109.4l2.4 .1M191.8 111.3l2.4 .1M191.8 115.2l2.4 .1M191.8 107.2l3 .1-1.2 .1M191.9 112.5l-2.3 .1"/>
<path d="M191.9 117l-2.3 .1M192 107.8l-2.4 .1M192 114.3l-2.4 .1M192 108.5l-2.4 .2M192.1 111.6l2.4 .1M192.1 118.1l2.4 .1M192.2 119.4l-2.4 .1M192.2 116.3l2.4 .1M192.2 107.8l2.4 .2M192.2 112.3l2.4 .2M192.3 112.2l-2.4 .1M192.4 113.7l2.3 .1"/>
<path d="M192.4 111.4l-2.4 .1M192.4 116l-2.4 .1M192.4 107.5l-2.4 .1M192.4 117.3l-2.3 .1M192.5 110l-2.3 .2M192.6 108.6l2.3 .1M192.6 115.8l2.4 .2M192.7 117.4l2.1 .1-.3 .1M192.7 108.9l2.1 .2-.3 .1M192.7 113.4l2.1 .2-.3 .1M192.7 115.2l-2.3 .1M192.8 118.8l-2.4 .1"/>
<path d="M192.8 107.9l-2.4 .1 2.4 .1M192.8 110.7l2.4 .2M192.8 110.3l-2.3 .1M192.8 114.9l-2.3 .1M192.9 118l2.4 .2M193 113.1l-2.4 .1M193.1 112.8l2.2 .2-.2 .1M193.1 110l1.7 .1-.8 .2M193.1 114.5l1.7 .2-.8 .1M193.1 118.4l1.7 .2-.8 .1M193.3 117.7l-2.4 .1M193.3 110.9l-2.4 .1"/>
<path d="M193.3 113.8l-2.4 .1M193.3 117.4l-2.4 .1 2.4 .2M193.4 108.4l1.9 .2-.5 .1M193.4 115l1.9 .1-.5 .1M193.6 111.1l1.2 .1-1.2 .1M193.6 108.8l-2.4 .1M193.6 115.3l-2.4 .1M193.6 119.5l1.2 .2h-3M193.6 115.6l1.2 .1-1.2 .2M193.7 110.6l1.6 .1-.8 .1M193.7 117.1l1.6 .1-.8 .2M193.7 112.7l-2.4 .1"/>
<path d="M193.7 116.6l-2.4 .2M193.7 108.2l-2.3 .1M193.9 113.2l-2.4 .1M194 112.7l1.3 .1-1.1 .2M194 119.2l1.3 .2-1.1 .1M194 108.2l.8 .1-1.7 .2M194 112.1l.8 .2-1.7 .1M194 116.7l.8 .1-1.7 .2M194.1 118.3l-2.4 .1M194.2 111l-2.4 .1M194.2 115.5l-2.4 .2M194.2 111.6l-2.4 .1"/>
<path d="M194.2 107.6l1.1 .1-1.3 .2M194.3 114.9l1 .1-1.4 .1M194.4 116.1l-2.4 .2M194.5 108.9l-2.4 .1M194.5 109.3l.3 .1-2.1 .2M194.5 109.7l.8 .2-1.6 .1M194.5 113.2l.3 .1-2.1 .2M194.5 117.8l.3 .1-2.1 .1M194.6 117l.7 .1-1.7 .1M194.6 114.4l-2.4 .2M194.6 119l-2.4 .1M194.6 110.5l-2.4 .2"/>
<path d="M194.6 114l-2.3 .1M194.8 107.1l.5 .4-.5 .5v.3l.5 .3M194.8 116.8l.5 .3-.5 .5v.3M194.8 117.8l.5 .3M194.8 118.9l.5 .3M194.8 119.7v.1M194.8 111.9l.5 .1-1.9 .1M194.9 119.1l.4 .1-2 .2M194.9 111.9l-2.3 .1M194.9 118.4l-2.3 .1M195.1 114l.2 .1-2.2 .2M195.1 107.5l.2 .1-2.2 .1"/>
<path d="M195.2 116.2l-2.4 .2M195.2 109.7l-2.3 .2M195.3 110.9l-.5 .3v.3l.5 .5M195.3 112l-.5 .2v.3l.5 .5M195.3 113l-.5 .3v.3l.5 .5M195.3 114.1l-.5 .3v.3l.5 .3-.5 .4v.3l.5 .5-.5 .3v.3M195.3 108.6l-.5 .5v.3l.5 .4-.5 .4v.2l.5 .5M195.3 118.2l-.5 .4v.3M195.3 119.2l-.5 .5M57.7 151.7l-.4-.7 .2-.4 .4-.2 .5 .2 .2 .3v.4l-.3 .4M57.7 232.1l-.4-.6 .2-.4 .4-.2 .5 .1 .2 .3v.5l-.3 .3M56.7 251.2l-.4-.4v-.4l.6-.5 .4 .1 .3 .5-.3 .7"/>
<path d="M120.1 251.2l-.4-.7 .6-.6 .5 .1 .3 .4-.1 .4-.3 .4"/>
</g>
<!-- layer: None -->
<path d="M7.1 6.6h400.3v266.9h-400.3zM409 10.5h19.1v49.2h-19.1zM428.1 10.5v49.2h-19.1zM429.9 .2l-1.6 279.2M430.1 .1l-429.4 .1v279.2M428.1 67.4v-7.7h-19.1v13.6h19M409 117.9h19.1v92.9h-19.1zM409 210.8h19.1v49.9h-19.1zM409 260.7h19.1v9.6h-19.1z" fill="none" stroke="#000" stroke-width=".28"/>
<!-- layer: Titleblock -->
<path d="M428.1 67.4l-.1 10.7" fill="none" stroke="#000" stroke-width=".28"/>
<!-- layer: Detail Boundary -->
<g fill="none" stroke="#000" stroke-width=".28">
<path d="M190.7 82.8l2.3 1.3"/>
<circle cx="189.1" cy="82" r="1.77"/>
</g>
<!-- layer: FD_Dimensions -->
<g fill="none" stroke="#000" stroke-width=".28">
<path d="M54.8 38.6v9.1M122.6 38.6v9.1M57.9 40.3h27.5M75.6 53.7v12.3M78.7 55.5h9.6M92 40.3h27.5M92.8 55.5h9.6M105.4 53.7v12.3M124.3 49.5h27.5M131.3 58.3h-3.1l-20 8M135.3 58.3h2.1M150 52.5v95.8"/>
<path d="M187 54.1v27.5M190.1 55.9h95M292.1 55.9h95.1M390.2 54.1v27.5M80.9 61.2v5.8M83.9 62.9h3.2M90.7 62.9h2M94 62.9h3.1M100.2 61.2v5.8M107.2 67.8h7.1M112.5 70.8v.3M112.5 76.8v1"/>
<path d="M184 75.1v3.1M70.3 83.7h2M73.6 83.7h3.1M76.7 83.7v1.7M79.7 83.7h4M86.7 83.7v1.7M99 82.9l29 .5M107.2 80.9h7.1M134.4 83.4h2M175.6 88.1h4M182.2 81.2h13.8M182.2 82h13.8"/>
<path d="M184 85v3.1h-3.1M150 153.9v95.7M124.3 252.7h27.5"/>
</g>
<g fill="#000" stroke="#000" stroke-width=".28">
<path d="M54.8 40.3l3.1-.5v1.1zM119.5 39.8l3.1 .5-3.1 .6zM75.6 55.5l3.1-.5v1zM102.4 55l3 .5-3 .5zM150 49.5l.5 3h-1zM187 55.9l3.1-.5v1zM387.2 55.4l3 .5-3 .5zM80.9 62.9l3-.5v1.1zM97.1 62.4l3.1 .5-3.1 .6zM105.3 67.4l2.7-1.6 .4 1zM112.5 67.8l.6 3h-1.1zM112 77.8h1.1l-.6 3.1z"/>
<path d="M183.5 78.2h1l-.5 3zM76.7 83.7l3-.6v1.1zM83.7 83.1l3 .6-3 .5zM95.9 82.8l3.1-.4v1zM184 82l.5 3h-1zM149.5 249.6h1l-.5 3.1z"/>
</g>
<!-- layer: Smart Centers -->
<g fill="none" stroke="#000" stroke-width=".28">
<path d="M56.1 51.6h1.8M57 50.7v1.8M119.5 51.6h1.8M120.4 50.7v1.8M57.1 70.7h1.8M58 69.8v1.7M77.3 70.5h.6M77.3 77.7h.6M79.7 70.5h1.8M79.7 77.7h1.8M80.6 67.2v.6M80.6 69.6v1.8"/>
<path d="M80.6 73.2v.6M80.6 74.4v.7M80.6 76.8v1.8M83.3 70.5h.6M83.3 77.7h.6M97.1 70.5h.7M97.1 77.7h.7M99.5 70.5h1.8M99.5 77.7h1.8M100.4 67.2v.6M100.4 69.6v1.8M100.4 73.2v.6"/>
<path d="M100.4 74.4v.7M100.4 76.8v1.8M103.1 70.5h.7M103.1 77.7h.7M80.6 80.4v.6M90.4 82.7h1.8M91.3 81.8v1.8M100.4 80.4v.6M57.1 151.1h1.8M58 150.2v1.8M181.4 146.6h1.8M182.3 145.7v1.8"/>
<path d="M200.5 147.6h1.8M201.4 146.7v1.8M280.9 147.6h1.8M281.8 146.7v1.8M361.3 147.6h1.8M362.2 146.7v1.8M380.4 146.6h1.8M381.3 145.7v1.8M181.4 210h1.8M182.3 209.1v1.8M380.4 210h1.8M381.3 209.1v1.8"/>
<path d="M57.1 231.5h1.8M58 230.6v1.8M56.1 250.5h1.8M57 249.7v1.7M119.5 250.5h1.8M120.4 249.7v1.7"/>
</g>
<!-- layer: Hole Notes -->
<path d="M55.2 49.3l1-.3 .4 3.1zM189.6 78.5l1 .4-1.5 2.7z" fill="#000" stroke="#000" stroke-width=".28"/>
<path d="M48.8 36.4h3.1l3.8 12.8M195.1 70.2h-2.1l-2.9 8.5" fill="none" stroke="#000" stroke-width=".28"/>
<!-- layer: Leaders -->
<path d="M103.4 72.4l.7 .7-2.6 1.7z" fill="#000" stroke="#000" stroke-width=".28"/>
<path d="M145.1 44.7h-10.6l-30.8 28" fill="none" stroke="#000" stroke-width=".28"/>
<text font-size="9.5" fill="#bababa" x="422.7" y="55.3" transform="rotate(-90 422.7 55.3)">SEALAB</text>
<text font-size="8.5" x="196.1" y="90.2">A</text>
<g font-size="5.3">
<text x="254.6" y="96.6">Right View</text>
<text x="81.4" y="263.4">Top View</text>
<text x="265" y="258.6">Shaded View</text>
</g>
<g font-size="4.3" fill="#f00">
<text x="60.4" y="27.2">Baseplate on the Work Bench</text>
<text x="146.3" y="45.8">Jiggs Location After the Holes</text>
<text x="197.6" y="71.8">7X5/16-24 UNF - 3B Threaded</text>
<text x="209.5" y="115.4">DETAIL A</text>
<text x="208.5" y="120.5">SCALE 1:1</text>
</g>
<g font-size="4.3">
<text x="9.2" y="38">7X5/16-24 UNF - 3B</text>
<text x="86.2" y="41.8">16</text>
<text x="19.8" y="44.1">Threaded</text>
<text x="89.3" y="57">7</text>
<text x="132.2" y="59.8">R</text>
<text x="135.3" y="57.8">1</text>
<text x="286.3" y="57.4">48</text>
<text x="88.3" y="64.5">4</text>
<text x="90.7" y="62.4">1</text>
<text x="135.2" y="61.8">4</text>
<text x="90.5" y="66.5">2</text>
<text x="111.4" y="75.4">3</text>
<text x="70.3" y="83.1">1</text>
<text x="134.4" y="82.9">1</text>
<text x="67.9" y="85.2">2</text>
<text x="70.2" y="87.2">4</text>
<text x="129" y="84.9">R1</text>
<text x="134.2" y="87">8</text>
<text x="176.4" y="87.6">3</text>
<text x="175.1" y="91.7">16</text>
<text x="147.7" y="152.6">48</text>
</g>
<text font-size="4.3" fill="#00f" x="414.1" y="267.1">P-00</text>
<g font-size="2.8" fill="#f00">
<text x="416.6" y="207.8" transform="rotate(-90 416.6 207.8)">Baseplate:The baseplate serves as the primary location for</text>
<text x="420" y="206.8" transform="rotate(-90 420 206.8)">positioning jigs during CNC machining processes.</text>
<text x="423.4" y="207.7" transform="rotate(-90 423.4 207.7)">These jigs are located within the baseplate and are</text>
<text x="426.8" y="207.8" transform="rotate(-90 426.8 207.8)">machined accordingly.</text>
</g>
<text font-size="2.7" x="422.3" y="104.3" transform="rotate(-90 422.3 104.3)">396 15th St.</text>
<g font-size="2.4">
<text x="411.4" y="111.4" transform="rotate(-90 411.4 111.4)">Project: Jigg Holder Case</text>
<text x="410" y="257.6">Issue</text>
</g>
<text font-size="2.1" x="411.6" y="209.1" transform="rotate(-90 411.6 209.1)">Description</text>
<g font-size="2">
<text x="409" y="61.8">63 Flushing Ave</text>
<text x="409" y="64.3">Building 3, Suite</text>
<text x="409" y="66.9">1108</text>
<text x="409" y="69.4">Brooklyn, NY</text>
<text x="409" y="72">11205</text>
</g>
</svg>
